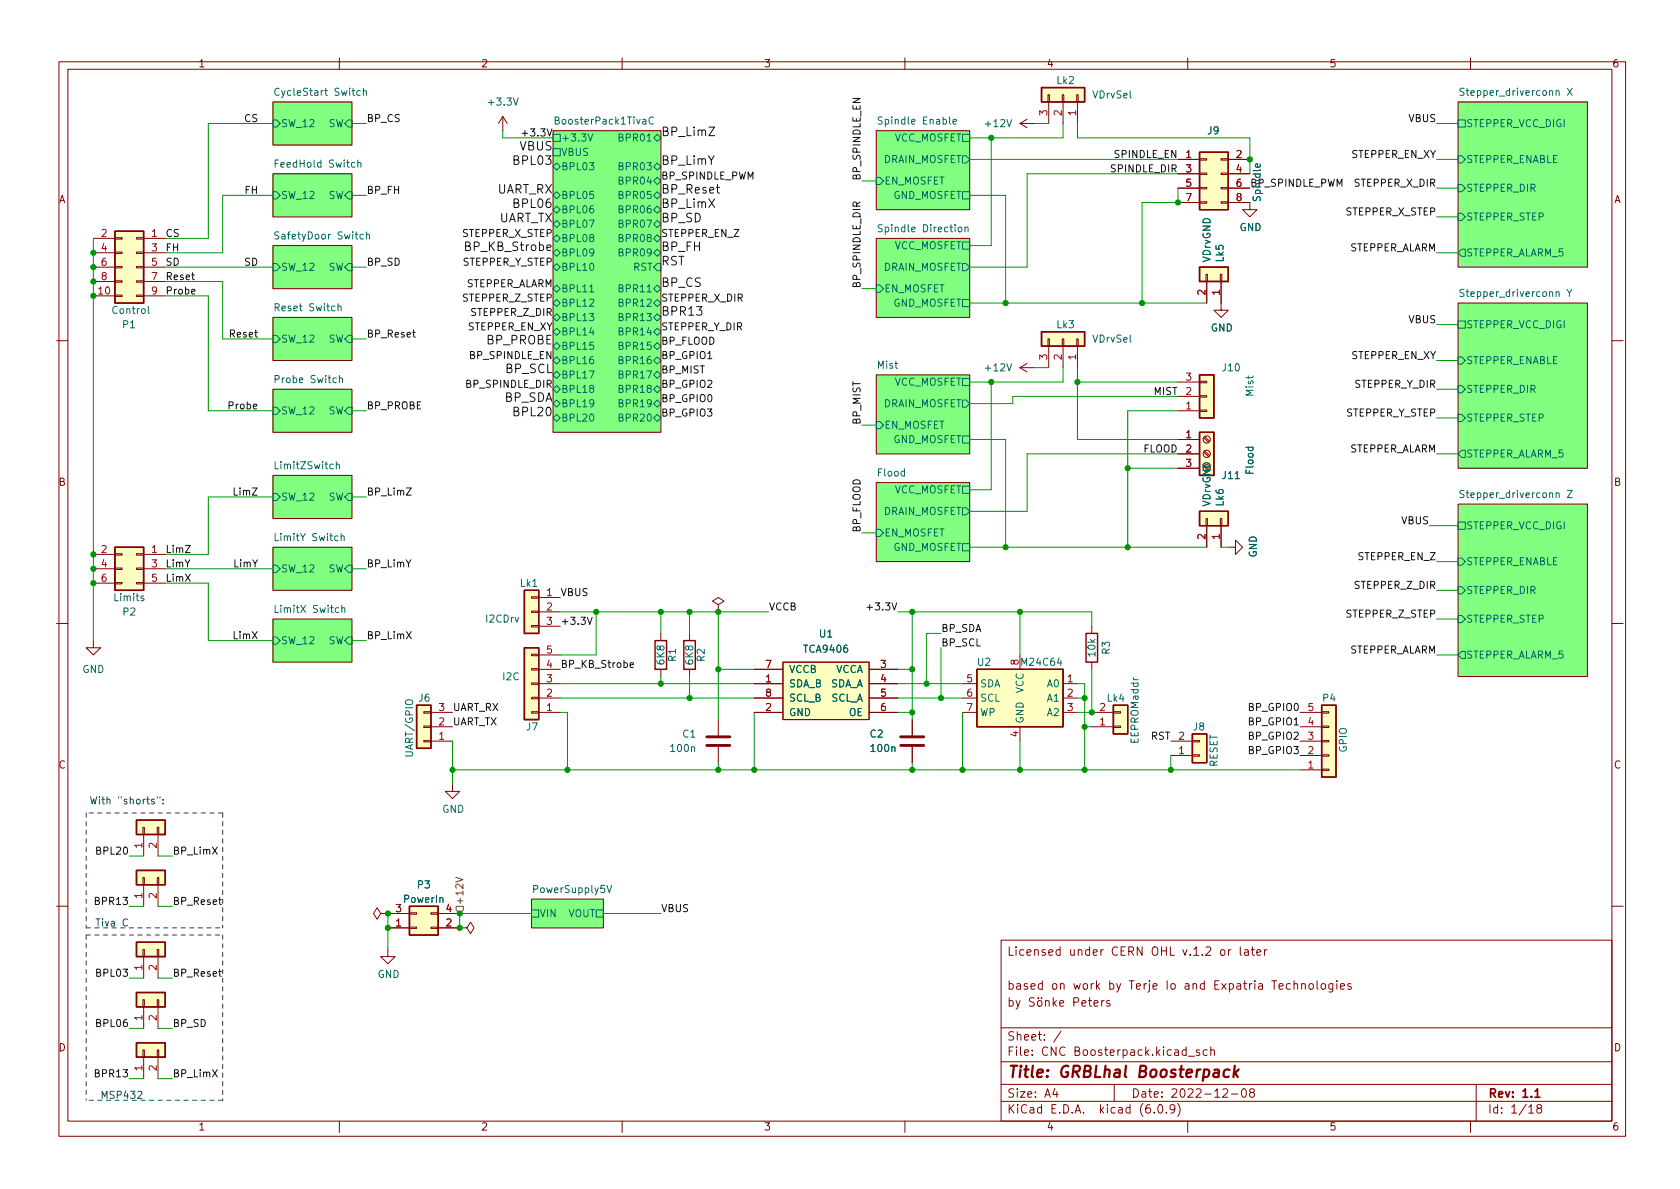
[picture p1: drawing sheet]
<svg xmlns="http://www.w3.org/2000/svg" width="297mm" height="210mm" viewBox="0 0 297 210" stroke-linecap="round" stroke-linejoin="round" font-family="sans-serif">
<g fill="none" stroke="#840000" stroke-width=".18">
<path d="M10.4 10.9h277v190h-277zM12 12.2h273v186.1h-273zM48.3 18h13.9v7.6h-13.9zM60 10.2v2M110 10.2v2M160 10.2v2M185.3 16.8h.2v1.2h-.2zM185.4 18v3.8M187.8 16.8h.3v1.2h-.3zM188 18v3.8M190.4 16.8h.2v1.2h-.2zM190.5 18v3.8"/>
<path d="M210 10.2v2M257.8 18h22.9v29.2h-22.9zM260 10.2v2M48.3 30.7h13.9v7.6h-13.9zM88.9 20.6l-.8 1.2M88.9 20.6v2.5M88.9 20.6l.8 1.2M97.8 23.1h19v53.3h-19zM154.9 23.1h16.5v14h-16.5zM180.3 21.8l1.3 .8M180.3 21.8h2.6M181.6 21.1l-1.3 .7"/>
<path d="M208.3 28.2h3.8M208.3 30.7h3.8M208.3 33.3h3.8M208.3 35.8h3.8M212.1 35.7h1.3v.2h-1.3zM212.1 33.1h1.3v.3h-1.3zM212.1 30.6h1.3v.3h-1.3zM212.1 28.1h1.3v.2h-1.3zM215.9 35.7h1.3v.2h-1.3zM215.9 33.1h1.3v.3h-1.3zM215.9 30.6h1.3v.3h-1.3zM215.9 28.1h1.3v.2h-1.3z"/>
<path d="M217.2 35.8h3.8v1.3h1.2l-1.2 1.2-1.3-1.2h1.3M217.2 28.2h3.8M217.2 30.7h3.8M217.2 33.3h3.8M16.5 42.2h3.8M16.5 52.3h3.8M16.5 44.7h3.8M16.5 47.2h3.8M16.5 49.8h3.8M20.3 52.2h1.3v.2h-1.3zM20.3 49.7h1.3v.2h-1.3zM20.3 47.1h1.3v.3h-1.3z"/>
<path d="M20.3 44.6h1.3v.2h-1.3zM20.3 42h1.3v.3h-1.3zM24.1 52.2h1.3v.2h-1.3zM24.1 49.7h1.3v.2h-1.3zM24.1 47.1h1.3v.3h-1.3zM24.1 44.6h1.3v.2h-1.3zM24.1 42h1.3v.3h-1.3zM25.4 42.2h3.8M25.4 52.3h3.8M25.4 44.7h3.8M25.4 47.2h3.8M25.4 49.8h3.8"/>
<path d="M48.3 56.1h13.9v7.6h-13.9zM48.3 43.4h13.9v7.6h-13.9zM154.9 42.2h16.5v13.9h-16.5zM185.3 59.9h.2v1.3h-.2zM187.8 59.9h.3v1.3h-.3zM190.4 59.9h.2v1.3h-.2zM213.2 48.5h.3v1.3h-.3zM213.4 49.8v3.8M215.8 48.5h.2v1.3h-.2zM215.9 49.8v5.1h1.3l-1.3 1.2-1.3-1.2h1.3M257.8 53.6h22.9v29.2h-22.9zM10 60.2h2"/>
<path d="M48.3 68.8h13.9v7.6h-13.9zM154.9 66.3h16.5v14h-16.5zM180.3 65l1.3 .8M180.3 65h2.6M181.6 64.3l-1.3 .7M185.4 61.2v3.8M188 61.2v3.8M190.5 61.2v3.8M208.3 77.7h3.8M208.3 72.6h3.8M208.3 70.1h3.8M208.3 67.6h3.8"/>
<path d="M212.1 67.4h1.3v.3h-1.3zM212.1 70h1.3v.2h-1.3zM212.1 72.5h1.3v.3h-1.3zM212.8 79.9l.9 .9M212.8 77.4l.9 .8M213 79.8l.9 .8M213 77.2l.9 .8M285 60.2h2M16.5 98h3.8M20.3 97.9h1.3v.3h-1.3zM24.1 97.9h1.3v.3h-1.3zM25.4 98h3.8"/>
<path d="M48.3 96.8h13.9v7.6h-13.9zM48.3 84.1h13.9v7.6h-13.9zM154.9 85.3h16.5v14h-16.5zM208.3 80.3h3.8M208.3 82.8h3.8M213.2 91.7h.3v1.3h-.3zM213.4 93v3.8M215.8 91.7h.2v1.3h-.2zM215.9 93v3.8M217.2 96.8h1.2v-1.3l1.3 1.3-1.3 1.2v-1.2M257.8 89.1h22.9v30.5h-22.9zM10 110.2h2"/>
<path d="M16.5 113.3v1.2h1.3l-1.3 1.3-1.3-1.3h1.3M16.5 100.6h3.8M16.5 103.1h3.8M20.3 103h1.3v.2h-1.3zM20.3 100.5h1.3v.2h-1.3zM24.1 103h1.3v.2h-1.3zM24.1 100.5h1.3v.2h-1.3zM25.4 100.6h3.8M25.4 103.1h3.8M48.3 109.5h13.9v7.6h-13.9zM94 110.6h1.2v.3h-1.2zM94 108.1h1.2v.2h-1.2z"/>
<path d="M94 105.5h1.2v.3h-1.2zM94 115.7h1.2v.2h-1.2zM94 118.2h1.2v.3h-1.2zM95.2 105.7h3.9M95.2 108.2h3.9M95.2 110.7h3.9M95.2 118.4h3.9M95.2 115.8h3.9M116.8 112v1.3M116.8 118.4v1.2M121.9 112v1.3M121.9 118.4v1.2"/>
<path d="M127 106.9l1-.6-1-.6-1 .6 1 .6v1.3M127 108.2h.1M133.3 118.4h5.1M138.4 117.1h15.3v10.1h-15.3zM153.7 118.4h5M193 110.7v1.3M193 117.1v1.3M285 110.2h2M74.9 125.9h1.3v.2h-1.3zM74.9 128.4h1.3v.2h-1.3zM74.9 130.9h1.3v.3h-1.3zM76.2 131.1h3.8"/>
<path d="M76.2 128.5h3.8M76.2 126h3.8M80 138.7v1.2h1.3l-1.3 1.3-1.3-1.3h1.3M94 120.8h1.2v.2h-1.2zM94 123.3h1.2v.3h-1.2zM94 125.9h1.2v.2h-1.2zM95.2 126h3.9M95.2 120.9h3.9M95.2 123.4h3.9M127 127.2v2.8M127 132.1v2.8M133.3 126h5.1"/>
<path d="M133.3 120.9h5.1M133.3 123.4h5.1M153.7 126h5M153.7 120.9h5M153.7 123.4h5M161.3 127.2v2.8M161.3 132.1v2.8M170.2 126h2.5M170.2 120.9h2.5M170.2 123.4h2.5M180.3 128.5v2.6M188 126h2.5"/>
<path d="M188 120.9h2.5M188 123.4h2.5M193 128.5h3.8M193 126h3.8M196.8 125.9h1.3v.2h-1.3zM196.8 128.4h1.3v.2h-1.3zM207 131.1h3.8M207 133.6h3.8M210.8 130.9h1.3v.3h-1.3zM210.8 133.5h1.3v.2h-1.3zM229.9 131.1h3.8M229.9 128.5h3.8"/>
<path d="M229.9 126h3.8M229.9 136.1h3.8M229.9 133.6h3.8M233.7 125.9h1.2v.2h-1.2zM233.7 128.4h1.2v.2h-1.2zM233.7 130.9h1.2v.3h-1.2zM233.7 133.5h1.2v.2h-1.2zM233.7 136h1.2v.3h-1.2zM25.3 155.2h.2v1.3h-.2zM25.3 146.3h.2v1.3h-.2zM25.4 147.6v3.8M25.4 156.5v3.8"/>
<path d="M27.8 155.2h.3v1.3h-.3zM27.8 146.3h.3v1.3h-.3zM27.9 147.6v3.8M27.9 156.5v3.8M94 159h12.7v5.1h-12.7zM10 160.2h2M25.3 167.9h.2v1.3h-.2zM25.3 176.8h.2v1.2h-.2zM25.4 169.2v3.8M25.4 178v3.9M27.8 167.9h.3v1.3h-.3zM27.8 176.8h.3v1.2h-.3z"/>
<path d="M27.9 169.2v3.8M27.9 178v3.9M67.3 161.5l-.6-1-.7 1 .7 1.1 .6-1.1h1.3M68.6 161.5h.1M68.6 167.9v1.3h1.2l-1.2 1.2-1.3-1.2h1.3M68.6 164.1h3.8M68.6 161.5h3.8M72.4 161.4h1.3v.3h-1.3zM72.4 164h1.3v.2h-1.3zM76.2 161.4h1.3v.3h-1.3zM76.2 164h1.3v.2h-1.3zM77.5 164.1h3.8"/>
<path d="M77.5 161.5h3.8M81.3 164.1h1.2l.7-1 .6 1-.6 1-.7-1M81.3 164.1h.1M177 166.3h108v32h-108zM178.4 177l.5-.1 .2 .3v.4l-.1 .3h-.6M178.4 176.4v1.5M179.6 176.9l.4 1M180.4 176.9l-.5 1.4-.3 .1M182.9 176.5l-.6-.1-.3 .3 .1 .4 .7 .3v.4l-.2 .1h-.6M183.5 177.1l.2-.2 .4 .2 .1 .5-.1 .3h-.4l-.2-.1zM183.6 176.4v.2M184.1 176.4v.2"/>
<path d="M184.9 177.1l.2-.2 .3 .1 .1 .9M184.9 176.9v1M186.2 176.4v1.5M186.4 177.4l.4 .5M186.8 176.9l-.6 .6M187.4 177.4l.7-.1-.1-.3-.4-.1-.2 .2v.8h.6M189.9 177.2l.7-.1 .1-.2-.1-.3-.2-.2h-.5v1.5M191.3 177.4l.7-.1-.1-.3-.4-.1-.2 .2 .1 .8h.5M192.4 176.9h.6M192.6 176.4v1.3l.4 .2M193.4 177.4l.7-.1v-.3l-.5-.1-.2 .2 .1 .8h.6M194.8 176.9v1"/>
<path d="M195.2 176.9l-.3 .1-.1 .2M196.2 177l-.3-.1-.3 .2 .1 .3 .5 .1v.4h-.6M217.2 167.9v1M217.6 167.9l-.2 .1-.2 .2M219.3 167.4v1.3l.2 .2M220.1 168h.5l.1 .9M220.7 168.3l-.5 .1a.29 .29 0 0 0-.2 .2 .29 .29 0 0 0 .2 .3h.5M221.2 167.9h.6M221.4 167.4v1.3l.4 .2M222.2 168.4l.7-.1v-.3l-.5-.1-.2 .2 .1 .8h.6M223.6 167.9v1M224 167.9l-.3 .1-.1 .2"/>
<path d="M228.1 174l-.4-.1-.3 .3v.4l.2 .3h.5M228.8 174.1l.2-.2 .4 .1v.9M228.8 173.4v1.5M230.1 174.1l.3-.2 .3 .1 .1 .9M230.1 173.9v1M231.5 174.1l.2-.2 .4 .2 .1 .5-.1 .3h-.4l-.2-.1zM232.9 173.4v1.3l.2 .2M233.7 174l.4-.1 .3 .3v.4l-.3 .3h-.4l-.1-.3v-.4zM235.6 173.9v1.2l-.2 .3h-.4M235.6 174l-.4-.1-.3 .3v.4l.2 .3h.5M236.4 173.4v.2M236.4 173.9v1"/>
<path d="M237 174.4l.7-.1-.1-.3-.4-.1-.2 .2 .1 .8h.5M238.9 174l-.4-.1-.2 .2 .1 .3 .5 .1v.4h-.6M285 160.2h2M25.3 185.7h.2v1.2h-.2zM25.4 186.9v3.8M27.8 185.7h.3v1.2h-.3zM27.9 186.9v3.8M60 198.3v2M110 198.3v2M160 198.3v2M177 194.8h108M177 191.8h108"/>
<path d="M177 187.8h108M177 181.8h108M186.5 192.5l-.4 1h1M186.9 193v1M187.6 182.4l-1.3 1.9M197 191.8v3M204.1 196.7v.1M204.9 195.4l.2-.1a.81 .81 0 0 1 .6 .7 .81 .81 0 0 1-.3 .8h-.2a.81 .81 0 0 1-.6-.6 .81 .81 0 0 1 .3-.8zM206.2 196.7v.1M207.7 196l-.3 .3h-.3l-.2-.3 .1-.6 .4-.1 .2 .2a.99 .99 0 0 1-.3 1.3h-.3M208.2 195.1a1.72 1.72 0 0 1 0 2.3M209.7 185.7l-.4-.1-.3 .3v.4l.1 .3h.6"/>
<path d="M209.7 185.1v1.5M210 198.3v2M210.1 186.8h1.1M212.1 185.7l-.4-.1-.2 .2 .1 .3 .5 .1v.4h-.6M213.4 185.7l-.4-.1-.3 .3v.4l.2 .3h.5M214.1 185.8l.2-.2 .3 .1 .1 .9M214.1 185.1v1.5M216.2 192.7l.6-.2 .2 .2 .1 .3-1 1h1M217.7 193.5h1.2M219.7 192.6l.2-.1a.81 .81 0 0 1 .5 .7 .81 .81 0 0 1-.3 .8h-.1a.81 .81 0 0 1-.6-.6 .81 .81 0 0 1 .3-.8zM221.2 193.2l-.3-.3 .1-.2 .2-.2 .4 .1 .2 .2-.1 .2-.6 .2-.2 .3 .1 .4 .2 .1h.4l.2-.3-.1-.4-.2-.1M260 198.3v2"/>
<path d="M261 191.8v6.5M270.3 195.8l.4-.5v1.5M270.3 196.8h.9M272 196l-.3-.3 .1-.2 .2-.2 .4 .1 .2 .2-.1 .2-.6 .2-.2 .3 .1 .4 .2 .1h.3l.3-.3-.1-.4-.2-.1"/>
<circle cx="213.4" cy="77.7" r=".63"/>
<circle cx="213.4" cy="80.3" r=".63"/>
</g>
<path d="M271.4 193l.4-.5v1.5M271.4 194h.9" fill="none" stroke="#840000" stroke-width=".3"/>
<path d="M217.4 189.2a.66 .66 0 0 0-1 .3l-.1 .6 .2 .3 .2 .1 .5-.1M218.3 188.5l-.2 2M218.4 189.7l.4 .8M219 189.1l-.8 .8" fill="none" stroke="#840000" stroke-width=".4"/>
<g fill="#80ff80" stroke="#80ff80" stroke-width=".18">
<path d="M154.9 85.3h16.5v14h-16.5z"/>
<path d="M48.3 109.5h13.9v7.6h-13.9z"/>
<path d="M48.3 96.8h13.9v7.6h-13.9z"/>
<path d="M154.9 23.1h16.5v14h-16.5z"/>
<path d="M154.9 66.3h16.5v14h-16.5z"/>
<path d="M154.9 42.2h16.5v13.9h-16.5z"/>
<path d="M48.3 68.8h13.9v7.6h-13.9z"/>
<path d="M48.3 56.1h13.9v7.6h-13.9z"/>
<path d="M97.8 23.1h19v53.3h-19z"/>
<path d="M48.3 30.7h13.9v7.6h-13.9z"/>
<path d="M48.3 18h13.9v7.6h-13.9z"/>
<path d="M48.3 43.4h13.9v7.6h-13.9z"/>
<path d="M257.8 53.6h22.9v29.2h-22.9z"/>
<path d="M48.3 84.1h13.9v7.6h-13.9z"/>
<path d="M257.8 18h22.9v29.2h-22.9z"/>
<path d="M257.8 89.1h22.9v30.5h-22.9z"/>
<path d="M94 159h12.7v5.1h-12.7z"/>
</g>
<g fill="none" stroke="#006464" stroke-width=".18">
<path d="M49.4 15.7a.6 .6 0 0 0-.9 .4 .6 .6 0 0 0 .6 .8l.3-.2M63.7 16.1l-.4-.1-.2 .3 .1 .5h.5M64.2 16.1l.2-.1 .3 .1 .1 .8M64.2 15.6v1.3M258.9 15.7l-.5-.1-.3 .2 .2 .3 .5 .3v.3l-.2 .2-.5-.1M277.1 15.6l.9 1.3M278 15.6l-.9 1.3M48.3 33.9h.6l.6 .6-.6 .7h-.6zM48.3 21.2h.6l.6 .6-.6 .7h-.6zM61.6 33.9h.6v1.3h-.6l-.6-.7zM61.6 21.2h.6v1.3h-.6l-.6-.7zM63.3 28.8l.2-.1 .3 .1v.8"/>
<path d="M63.3 28.3v1.3M97.8 26.3h1.3v1.3h-1.3zM97.8 23.7h1.3v1.3h-1.3zM97.8 39.6l.6-.6 .7 .6-.7 .7zM97.8 29.5l.6-.7 .7 .7-.7 .6zM97.8 37.1l.6-.7 .7 .7-.7 .6zM98.4 33.9l.7 .6-.7 .7-.6-.7zM104 23.7l.4 1.3 .4-1.3M104.2 38.9h.8l-.5 1.3M115.5 20.8a.6 .6 0 0 0-.8 .4 .6 .6 0 0 0 .6 .7l.2-.1M115.6 37.1l.6-.7 .6 .7-.6 .6zM115.6 39.6l.6-.6 .6 .6-.6 .7z"/>
<path d="M115.6 29.5l.6-.7 .6 .7-.6 .6zM115.6 24.4l.6-.7 .6 .7-.6 .6zM116.2 31.4l.6 .6-.6 .6-.6-.6zM116.2 33.9l.6 .6-.6 .7-.6-.7zM154.9 31.4h.7l.6 .6-.6 .6h-.7zM156 20.7h-.5l-.2 .2 .1 .3 .5 .3v.3l-.2 .1h-.4M156 39.8l-.5-.1-.2 .1v.4l.6 .3 .1 .3-.3 .2-.4-.1M168.5 21.5l.6-.1-.1-.2-.3-.1-.2 .2 .1 .6h.4M170.2 33.9h1.2v1.3h-1.2zM170.2 23.7h1.2v1.3h-1.2zM170.2 27.6h.6l.6 .6-.6 .6h-.6zM222.8 29v.4l-.2 .2-.6-.1v-.5h.3l.1 .6"/>
<path d="M257.8 21.2h1.3v1.3h-1.3zM257.8 37.7h.6l.7 .6-.7 .7h-.6zM257.8 32.6h.6l.7 .7-.7 .6h-.6zM257.8 27.6h.6l.7 .6-.7 .6h-.6zM26.2 54.2v1.1l.2 .1M48.3 59.3h.6l.6 .6-.6 .7h-.6zM48.3 46.6h.6l.6 .6-.6 .7h-.6zM49.3 41.1l-.5-.1-.2 .2 .1 .3 .5 .3v.3l-.1 .2-.5-.1M59.8 54.2l.2-.1 .3 .1v.8M61.6 59.3h.6v1.3h-.6l-.6-.7zM61.6 46.6h.6v1.3h-.6l-.6-.7zM64.2 41.5l-.3-.1-.3 .3 .2 .5h.4"/>
<path d="M64.8 41.5l.2-.1 .3 .1v.8M64.8 41v1.3M97.8 51l.6-.6 .7 .6-.7 .7zM97.8 44.7l.6-.6 .7 .6-.7 .6zM97.8 56.1l.6-.6 .7 .6-.7 .7zM97.8 58.7l.6-.7 .7 .7-.7 .6zM97.8 53.6l.6-.6 .7 .6-.7 .6zM97.8 42.2l.6-.7 .7 .7-.7 .6zM97.8 47.2l.6-.6 .7 .6-.7 .7zM104.3 51.6h.7M104.6 57.9l-.3 .9h.7M115.6 53.6l.6-.6 .6 .6-.6 .6z"/>
<path d="M115.6 58.7l.6-.7 .6 .7-.6 .6zM115.6 42.2l.6-.7 .6 .7-.6 .6zM115.6 44.7l.6-.6 .6 .6-.6 .6zM115.6 51l.6-.6 .6 .6-.6 .7zM115.6 56.1l.6-.6 .6 .6-.6 .7zM116.2 46.6h.6v1.3h-.6l-.6-.7zM154.9 50.4h.7l.6 .6-.6 .7h-.7zM169.5 40.3l.2-.1 .3 .1 .1 .5-.1 .1-.3 .1-.2-.1zM170.2 53h1.2v1.2h-1.2zM170.2 42.8h1.2v1.3h-1.2zM170.2 46.6h.6l.6 .6-.6 .7h-.6zM170.6 40.3l.2-.1h.3l.1 .8"/>
<path d="M170.6 40.2v.8M257.8 56.8h1.3v1.2h-1.3zM257.8 44.7l.6-.6h.7v1.2h-.7zM258.9 51.2h-.5l-.2 .1v.3l.5 .3 .2 .3-.3 .2h-.5M277.1 51.2l.4 .6 .4-.6M277.5 51.8v.6M48.3 72h.6l.6 .6-.6 .7h-.6zM60 66.9l.2-.1 .3 .1 .1 .8M60 66.4v1.3M61.6 72h.6v1.3h-.6l-.6-.7zM97.8 71.4l.6-.7 .7 .7-.7 .6zM97.8 66.3l.6-.6 .7 .6-.7 .6z"/>
<path d="M97.8 61.2l.6-.6 .7 .6-.7 .6zM97.8 68.8l.6-.6 .7 .6-.7 .7zM97.8 73.9l.6-.6 .7 .6-.7 .6zM98.4 63.1l.7 .6-.7 .7-.6-.7zM104.2 65.6h.8l-.5 1.3M115.6 68.8l.6-.6 .6 .6-.6 .7zM115.6 73.9l.6-.6 .6 .6-.6 .6zM115.6 61.2l.6-.6 .6 .6-.6 .6zM115.6 66.3l.6-.6 .6 .6-.6 .6zM115.6 71.4l.6-.7 .6 .7-.6 .6zM116.2 63.1l.6 .6-.6 .7-.6-.7zM154.9 74.5h.7l.6 .7-.6 .6h-.7z"/>
<path d="M170.2 77.1h1.2v1.3h-1.2zM170.2 66.9h1.2v1.3h-1.2zM170.2 70.7h.6l.6 .7-.6 .6h-.6zM257.8 73.3h.6l.7 .6-.7 .6h-.6zM257.8 68.2h.6l.7 .6-.7 .7h-.6zM257.8 63.1h.6l.7 .6-.7 .7h-.6zM48.3 99.9h.6l.6 .7-.6 .6h-.6zM48.3 87.2h.6l.6 .7-.6 .6h-.6zM59.5 82.2l.1-.1h.4v.8M59.5 81.6v1.3M60.3 94.9l.2-.1h.3l.1 .8M60.3 94.3v1.3"/>
<path d="M61.6 99.9h.6v1.3h-.6l-.6-.6zM61.6 87.2h.6v1.3h-.6l-.6-.6zM154.9 93.6h.7l.6 .6-.6 .7h-.7zM170.2 96.1h1.2v1.3h-1.2zM170.2 86h1.2v1.2h-1.2zM170.2 89.8h.6l.6 .6-.6 .7h-.6zM257.8 92.3h1.3v1.3h-1.3zM257.8 80.3l.6-.7h.7v1.3h-.7zM257.8 98.7h.6l.7 .6-.7 .6h-.6zM258.9 86.8l-.5-.1-.2 .1v.4l.5 .2 .2 .3-.3 .3-.5-.1M277.1 86.7h.9l-.9 1.3h.9M25.4 105.4h-.3l-.2 .2 .1 .1 .4 .2v.3h-.5"/>
<path d="M48.3 112.6h.6l.6 .7-.6 .6h-.6zM60.4 107.6l.2-.1h.3l.1 .8M60.4 107v1.3M61.6 112.6h.6v1.3h-.6l-.6-.6zM257.8 108.8h.6l.7 .7-.7 .6h-.6zM257.8 115.8l.6-.6h.7v1.3h-.7zM257.8 103.8h.6l.7 .6-.7 .6h-.6zM107.3 156.6l.4 1.2 .5-1.2M94 160.9h1.2v1.3h-1.2zM105.4 160.9h1.3v1.3h-1.3z"/>
</g>
<g fill="#ffffc2" stroke="#ffffc2" stroke-width=".18">
<path d="M72.4 160.3h5.1v5h-5.1z"/>
<path d="M92.7 104.4h2.5v7.6h-2.5z"/>
<path d="M73.7 124.7h2.5v7.6h-2.5z"/>
<path d="M20.3 96.8h5.1v7.6h-5.1z"/>
<path d="M184.1 58.7h7.7v2.5h-7.7z"/>
<path d="M212.1 76.4h2.5v7.7h-2.5z"/>
<path d="M212.1 66.3h2.5v7.6h-2.5z"/>
<path d="M212.1 47.2h5.1v2.6h-5.1z"/>
<path d="M212.1 26.9h5.1v10.2h-5.1z"/>
<path d="M172.7 118.4h15.3v10.1h-15.3z"/>
<path d="M184.1 15.5h7.7v2.5h-7.7z"/>
<path d="M233.7 124.7h2.5v12.7h-2.5z"/>
<path d="M210.8 129.8h2.6v5.1h-2.6z"/>
<path d="M212.1 90.4h5.1v2.6h-5.1z"/>
<path d="M196.8 124.7h2.6v5.1h-2.6z"/>
<path d="M92.7 114.5h2.5v12.7h-2.5z"/>
<path d="M138.4 117.1h15.3v10.1h-15.3z"/>
<path d="M24.1 153.9h5.1v2.6h-5.1z"/>
<path d="M20.3 40.9h5.1v12.7h-5.1z"/>
<path d="M24.1 184.4h5.1v2.5h-5.1z"/>
<path d="M24.1 145h5.1v2.6h-5.1z"/>
<path d="M24.1 166.6h5.1v2.6h-5.1z"/>
<path d="M24.1 175.5h5.1v2.5h-5.1z"/>
</g>
<g fill="none" stroke="#840000" stroke-width=".25">
<path d="M184.1 15.5h7.7v2.5h-7.7zM212.1 26.9h5.1v10.2h-5.1zM20.3 40.9h5.1v12.7h-5.1zM184.1 58.7h7.7v2.5h-7.7zM212.1 47.2h5.1v2.6h-5.1zM212.1 76.4h2.5v7.7h-2.5zM212.1 66.3h2.5v7.6h-2.5zM20.3 96.8h5.1v7.6h-5.1zM212.1 90.4h5.1v2.6h-5.1zM92.7 104.4h2.5v7.6h-2.5zM92.7 114.5h2.5v12.7h-2.5zM115.8 113.3h2.1v5.1h-2.1z"/>
<path d="M120.9 113.3h2v5.1h-2zM172.7 118.4h15.3v10.1h-15.3zM192 112h2.1v5.1h-2.1zM73.7 124.7h2.5v7.6h-2.5zM196.8 124.7h2.6v5.1h-2.6zM210.8 129.8h2.6v5.1h-2.6zM233.7 124.7h2.5v12.7h-2.5zM24.1 153.9h5.1v2.6h-5.1zM24.1 145h5.1v2.6h-5.1zM24.1 166.6h5.1v2.6h-5.1zM24.1 175.5h5.1v2.5h-5.1zM72.4 160.3h5.1v5h-5.1z"/>
<path d="M24.1 184.4h5.1v2.5h-5.1z"/>
</g>
<path d="M125 131.8h4M125 130.3h4M159.3 131.8h4M159.3 130.3h4" fill="none" stroke="#840000" stroke-width=".51"/>
<path d="M80.6 155.1l1.3 .5-1.3 .4M80.6 160.3h1.3v.6l-.6 .6-.7-.6z" fill="none" stroke="#725600" stroke-width=".18"/>
<g fill="none" stroke="#0f0f0f" stroke-width=".18">
<path d="M92.3 23.6h1M125.3 22.5h1.1l-1.1 1.5h1.1M126.6 33.1h.6M126.9 32.6v1.3l.3 .3M33.9 51.6l.6-.1-.1-.3h-.3l-.2 .1v.6h.5M73 58.8h.4M73.1 58.3v1.1l.3 .2M125.1 63.4h.8M71.9 86.3h.8l-.8 1.3h.8M103.9 109.1l.4 1.3 .4-1.3M111.4 117.6l.6-.1v-.2l-.4-.1-.2 .2 .1 .6h.5M153.3 107.4h1"/>
<path d="M38.7 159.1h.4M38.8 158.7v1.1l.3 .1M38.7 171.8h.4M38.8 171.4v1.1l.3 .1"/>
</g>
<path d="M16 140.9l.3 1.3 .3-.9 .2 .9 .3-1.3M28.3 140.9v.2M28.8 142v.2M28.8 141.4v.1M18.1 194.2v-1.2l.4 .9 .4-.9v1.2" fill="none" stroke="#0000c2" stroke-width=".18"/>
<path d="M15.2 143.8v20.3M39.4 143.8v20.3M39.4 143.8h-24.2M15.2 164.1h24.2M15.2 165.3h24.2M15.2 165.3v29.3M39.4 165.3v29.3M39.4 194.6h-24.2" fill="none" stroke="#0000c2" stroke-width=".18" stroke-dasharray=".8 .8"/>
<g fill="none" stroke="#009600" stroke-width=".18">
<path d="M48.3 21.8h-11.5v20.4h-7.6M48.3 34.5h-8.9v10.2h-10.2M62.2 21.8h2.6M62.2 34.5h2.6M88.9 23.1v1.3h8.9M152.4 32h2.5M171.4 34.5h6.4v19.1M171.4 28.2h36.9M175.3 24.4v19h-3.9M182.9 21.8h2.5M188 21.8v2.6h-16.6M190.5 21.8v2.6h30.5v6.3"/>
<path d="M208.3 30.7h-26.7v16.5h-10.2M208.3 33.3v2.5h-6.4v17.8M254 21.8h3.8M254 28.2h3.8M254 33.3h3.8M254 38.3h3.8M16.5 42.2v71.1M29.2 47.2h19.1M29.2 49.8h10.2v10.1h8.9M29.2 52.3h7.6v20.3h11.5M62.2 47.2h2.6M62.2 59.9h2.6"/>
<path d="M152.4 51h2.5M171.4 53.6h42M254 44.7h3.8M254 57.4h3.8M62.2 72.6h2.6M152.4 75.2h2.5M171.4 77.7h6.4v19.1M175.3 67.6v19h-3.9M182.9 65h2.5M188 65v2.6h-16.6M190.5 67.6h17.8M190.5 65v12.7h17.8"/>
<path d="M208.3 70.1h-29.2v1.3h-7.7M208.3 72.6h-8.9v24.2M254 73.9h3.8M254 68.8h3.8M254 63.7h3.8M48.3 87.9h-11.5v10.1h-7.6M62.2 87.9h2.6M152.4 94.2h2.5M171.4 96.8h42M199.4 82.8h8.9M208.3 80.3h-26.7v10.1h-10.2M215.9 96.8h1.3"/>
<path d="M252.7 93h5.1M254 80.3h3.8M254 99.3h3.8M29.2 103.1h7.6v10.2h11.5M29.2 100.6h19.1M62.2 113.3h2.6M62.2 100.6h2.6M99.1 108.2h36.8M105.4 108.2v7.6h-6.3M116.8 108.2v3.8M116.8 119.6v1.3M121.9 108.2v3.8"/>
<path d="M121.9 119.6v3.8M127 108.2v19M127 118.4h6.3M158.7 108.2h34.3v2.5M158.7 118.4h2.6M161.3 108.2v19M166.4 112h-2.6v8.9M166.4 114.5v8.9M180.3 108.2v7.6M193 118.4v7.6h-2.5M254 104.4h3.8M254 109.5h3.8"/>
<path d="M254 115.8h3.8M80 136.1h149.9M80 131.1v7.6M99.1 120.9h34.2M99.1 123.4h34.2M99.1 126h1.2v10.1M127 134.9v1.2M133.3 126v10.1M158.7 120.9h11.5M158.7 123.4h11.5M158.7 126h2.6M161.3 134.9v1.2"/>
<path d="M170.2 126v10.1M180.3 131.1v5M190.5 120.9h1.3v15.2M190.5 123.4h1.3M191.8 128.5h1.2M207 133.6v2.5M22.9 151.4h2.5M27.9 151.4h2.6M22.9 160.3h2.5M22.9 173h2.5M27.9 160.3h2.6M27.9 173h2.6"/>
<path d="M68.6 161.5v6.4M94 161.5h-12.7v2.6M106.7 161.5h10.1M22.9 190.7h2.5M22.9 181.9h2.5M27.9 190.7h2.6M27.9 181.9h2.6"/>
</g>
<g fill="#009600" stroke="#009600" stroke-width=".18">
<circle cx="16.5" cy="103.1" r=".46"/>
<circle cx="16.5" cy="100.6" r=".46"/>
<circle cx="16.5" cy="98" r=".46"/>
<circle cx="16.5" cy="47.2" r=".46"/>
<circle cx="16.5" cy="44.7" r=".46"/>
<circle cx="16.5" cy="49.8" r=".46"/>
<circle cx="16.5" cy="52.3" r=".46"/>
<circle cx="133.3" cy="136.1" r=".46"/>
<circle cx="127" cy="136.1" r=".46"/>
<circle cx="161.3" cy="126" r=".46"/>
<circle cx="161.3" cy="136.1" r=".46"/>
<circle cx="127" cy="118.4" r=".46"/>
<circle cx="116.8" cy="120.9" r=".46"/>
<circle cx="121.9" cy="123.4" r=".46"/>
<circle cx="166.4" cy="123.4" r=".46"/>
<circle cx="80" cy="136.1" r=".46"/>
<circle cx="81.3" cy="164.1" r=".46"/>
<circle cx="81.3" cy="161.5" r=".46"/>
<circle cx="105.4" cy="108.2" r=".46"/>
<circle cx="68.6" cy="164.1" r=".46"/>
<circle cx="68.6" cy="161.5" r=".46"/>
<circle cx="100.3" cy="136.1" r=".46"/>
<circle cx="121.9" cy="108.2" r=".46"/>
<circle cx="116.8" cy="108.2" r=".46"/>
<circle cx="127" cy="108.2" r=".46"/>
<circle cx="161.3" cy="118.4" r=".46"/>
<circle cx="161.3" cy="108.2" r=".46"/>
<circle cx="163.8" cy="120.9" r=".46"/>
<circle cx="207" cy="136.1" r=".46"/>
<circle cx="193" cy="126" r=".46"/>
<circle cx="199.4" cy="96.8" r=".46"/>
<circle cx="190.5" cy="67.6" r=".46"/>
<circle cx="175.3" cy="24.4" r=".46"/>
<circle cx="177.8" cy="53.6" r=".46"/>
<circle cx="175.3" cy="67.6" r=".46"/>
<circle cx="201.9" cy="53.6" r=".46"/>
<circle cx="180.3" cy="136.1" r=".46"/>
<circle cx="191.8" cy="136.1" r=".46"/>
<circle cx="191.8" cy="128.5" r=".46"/>
<circle cx="180.3" cy="108.2" r=".46"/>
<circle cx="177.8" cy="96.8" r=".46"/>
<circle cx="191.8" cy="123.4" r=".46"/>
<circle cx="170.2" cy="136.1" r=".46"/>
<circle cx="221" cy="28.2" r=".46"/>
<circle cx="208.3" cy="35.8" r=".46"/>
<circle cx="199.4" cy="82.8" r=".46"/>
</g>
<text font-size="2.8" fill="#840000" x="178" y="190.6">Title: GRBLhal Boosterpack</text>
<g font-size="2.1" fill="#0f0f0f">
<text x="91.2" y="29.1">BPL03</text>
<text x="91.9" y="26.6">VBUS</text>
<text x="116.8" y="29.1">BP_LimY</text>
<text x="116.8" y="24.1">BP_LimZ</text>
<text x="87.8" y="34.2">UART_RX</text>
<text x="116.8" y="34.2">BP_Reset</text>
<text x="88" y="39.3">UART_TX</text>
<text x="91.2" y="36.8">BPL06</text>
<text x="116.8" y="36.8">BP_LimX</text>
<text x="116.8" y="39.3">BP_SD</text>
<text x="82.7" y="44.4">BP_KB_Strobe</text>
<text x="116.8" y="46.9">RST</text>
<text x="116.8" y="44.4">BP_FH</text>
<text x="116.8" y="50.7">BP_CS</text>
<text x="116.8" y="55.8">BPR13</text>
<text x="86.1" y="60.9">BP_PROBE</text>
<text x="89.4" y="66">BP_SCL</text>
<text x="89.2" y="71.1">BP_SDA</text>
<text x="91.2" y="73.6">BPL20</text>
</g>
<g font-size="2.1" fill="#840000">
<text x="178" y="169">Licensed under CERN OHL v.1.2 or later</text>
<text x="178" y="175">based on work by Terje Io and Expatria Technologies</text>
<text x="178" y="184">Sheet: /</text>
<text x="178" y="186.7">File: CNC Boosterpack.kicad_sch</text>
<text x="178" y="196.9">KiCad E.D.A. kicad (6.0.9)</text>
<text x="178" y="194.1">Size: A4</text>
<text x="200" y="194.1">Date: 2022-12-08</text>
<text x="263" y="194.1">Rev: 1.1</text>
<text x="263" y="196.9">Id: 1/18</text>
</g>
<g font-size="1.8" fill="#840000">
<text x="35" y="11.9">1</text>
<text x="85" y="11.9">2</text>
<text x="135" y="11.9">3</text>
<text x="185" y="11.9">4</text>
<text x="235" y="11.9">5</text>
<text x="285" y="11.9">6</text>
<text x="10.3" y="35.9">A</text>
<text x="285.3" y="35.9">A</text>
<text x="10.3" y="85.9">B</text>
<text x="285.3" y="85.9">B</text>
<text x="10.3" y="135.9">C</text>
<text x="285.3" y="135.9">C</text>
<text x="10.3" y="185.9">D</text>
<text x="285.3" y="185.9">D</text>
<text x="35" y="199.9">1</text>
<text x="85" y="199.9">2</text>
<text x="135" y="199.9">3</text>
<text x="185" y="199.9">4</text>
<text x="235" y="199.9">5</text>
<text x="285" y="199.9">6</text>
</g>
<g font-size="1.8" fill="#006464">
<text x="49.2" y="16.9">CycleStart Switch</text>
<text x="186.9" y="14.9">Lk2</text>
<text x="193.3" y="17.4">VDrvSel</text>
<text x="258.8" y="16.9">Stepper_driverconn X</text>
<text x="49.6" y="22.5">SW_12</text>
<text x="58" y="22.5">SW</text>
<text x="86.6" y="18.7">+3.3V</text>
<text x="98.5" y="22">BoosterPack1TivaC</text>
<text x="155.8" y="22">Spindle Enable</text>
<text x="174.4" y="22.5">+12V</text>
<text x="213.5" y="23.7">J9</text>
<text x="259.2" y="22.5">STEPPER_VCC_DIGI</text>
<text x="49.1" y="29.6">FeedHold Switch</text>
<text x="99.2" y="27.6">VBUS</text>
<text x="99.2" y="25">+3.3V</text>
<text x="109.8" y="25">BPR01</text>
<text x="156.1" y="28.8">DRAIN_MOSFET</text>
<text x="158" y="25">VCC_MOSFET</text>
<text x="259.2" y="28.8">STEPPER_ENABLE</text>
<text x="49.6" y="35.2">SW_12</text>
<text x="58" y="35.2">SW</text>
<text x="99.2" y="35.2">BPL05</text>
<text x="99.2" y="30.1">BPL03</text>
<text x="109.8" y="32.6">BPR04</text>
<text x="109.8" y="30.1">BPR03</text>
<text x="109.8" y="35.2">BPR05</text>
<text x="156.3" y="32.6">EN_MOSFET</text>
<text x="157.8" y="35.2">GND_MOSFET</text>
<text x="222.9" y="35.4" transform="rotate(-90 222.9 35.4)">Spindle</text>
<text x="259.2" y="33.9">STEPPER_DIR</text>
<text x="99.2" y="40.3">BPL07</text>
<text x="99.2" y="37.7">BPL06</text>
<text x="109.8" y="37.7">BPR06</text>
<text x="109.8" y="40.3">BPR07</text>
<text x="156" y="41.1">Spindle Direction</text>
<text x="219.1" y="40.8">GND</text>
<text x="259.2" y="39">STEPPER_STEP</text>
<text x="49.2" y="42.3">SafetyDoor Switch</text>
<text x="49.6" y="47.9">SW_12</text>
<text x="58" y="47.9">SW</text>
<text x="99.2" y="45.3">BPL09</text>
<text x="99.2" y="42.8">BPL08</text>
<text x="99.2" y="47.9">BPL10</text>
<text x="109.8" y="42.8">BPR08</text>
<text x="109.8" y="45.3">BPR09</text>
<text x="111.9" y="47.9">RST</text>
<text x="156.1" y="47.9">DRAIN_MOSFET</text>
<text x="158" y="44.1">VCC_MOSFET</text>
<text x="214" y="46.4" transform="rotate(-90 214 46.4)">VDrvGND</text>
<text x="216.3" y="46.3" transform="rotate(-90 216.3 46.3)">Lk5</text>
<text x="259.2" y="45.3">STEPPER_ALARM_5</text>
<text x="99.2" y="51.7">BPL11</text>
<text x="109.8" y="51.7">BPR11</text>
<text x="156.3" y="51.7">EN_MOSFET</text>
<text x="258.8" y="52.5">Stepper_driverconn Y</text>
<text x="20" y="55.5">Control</text>
<text x="21.7" y="58">P1</text>
<text x="49" y="55">Reset Switch</text>
<text x="99.2" y="56.8">BPL13</text>
<text x="99.2" y="59.3">BPL14</text>
<text x="99.2" y="54.2">BPL12</text>
<text x="109.8" y="54.2">BPR12</text>
<text x="109.8" y="59.3">BPR14</text>
<text x="109.8" y="56.8">BPR13</text>
<text x="157.8" y="54.2">GND_MOSFET</text>
<text x="186.9" y="58">Lk3</text>
<text x="214.1" y="58.6">GND</text>
<text x="259.2" y="58">STEPPER_VCC_DIGI</text>
<text x="49.6" y="60.6">SW_12</text>
<text x="58" y="60.6">SW</text>
<text x="99.2" y="61.8">BPL15</text>
<text x="99.2" y="64.4">BPL16</text>
<text x="109.8" y="64.4">BPR16</text>
<text x="109.8" y="61.8">BPR15</text>
<text x="155.2" y="65.2">Mist</text>
<text x="174.4" y="65.7">+12V</text>
<text x="193.3" y="60.6">VDrvSel</text>
<text x="216.2" y="65.7">J10</text>
<text x="259.2" y="64.4">STEPPER_ENABLE</text>
<text x="49" y="67.7">Probe Switch</text>
<text x="99.2" y="66.9">BPL17</text>
<text x="99.2" y="69.5">BPL18</text>
<text x="109.8" y="69.5">BPR18</text>
<text x="109.8" y="66.9">BPR17</text>
<text x="158" y="68.2">VCC_MOSFET</text>
<text x="221.6" y="70" transform="rotate(-90 221.6 70)">Mist</text>
<text x="259.2" y="69.5">STEPPER_DIR</text>
<text x="49.6" y="73.3">SW_12</text>
<text x="58" y="73.3">SW</text>
<text x="99.2" y="72">BPL19</text>
<text x="99.2" y="74.5">BPL20</text>
<text x="109.8" y="74.5">BPR20</text>
<text x="109.8" y="72">BPR19</text>
<text x="156.1" y="72">DRAIN_MOSFET</text>
<text x="156.3" y="75.8">EN_MOSFET</text>
<text x="259.2" y="74.5">STEPPER_STEP</text>
<text x="48.8" y="83">LimitZSwitch</text>
<text x="157.8" y="78.4">GND_MOSFET</text>
<text x="221.6" y="83.8" transform="rotate(-90 221.6 83.8)">Flood</text>
<text x="259.2" y="80.9">STEPPER_ALARM_5</text>
<text x="49.6" y="88.5">SW_12</text>
<text x="58" y="88.5">SW</text>
<text x="155.2" y="84.2">Flood</text>
<text x="158" y="87.2">VCC_MOSFET</text>
<text x="214" y="89.6" transform="rotate(-90 214 89.6)">VDrvGND</text>
<text x="216.2" y="84.7">J11</text>
<text x="216.3" y="89.5" transform="rotate(-90 216.3 89.5)">Lk6</text>
<text x="258.9" y="88">Stepper_driverconn Z</text>
<text x="49" y="95.7">LimitY Switch</text>
<text x="156.1" y="91.1">DRAIN_MOSFET</text>
<text x="156.3" y="94.9">EN_MOSFET</text>
<text x="259.2" y="93.6">STEPPER_VCC_DIGI</text>
<text x="49.6" y="101.2">SW_12</text>
<text x="58" y="101.2">SW</text>
<text x="157.8" y="97.4">GND_MOSFET</text>
<text x="222.2" y="98.6" transform="rotate(-90 222.2 98.6)">GND</text>
<text x="259.2" y="99.9">STEPPER_ENABLE</text>
<text x="20.3" y="106.3">Limits</text>
<text x="92" y="103.8">Lk1</text>
<text x="259.2" y="105">STEPPER_DIR</text>
<text x="21.8" y="108.8">P2</text>
<text x="49" y="108.4">LimitX Switch</text>
<text x="49.6" y="113.9">SW_12</text>
<text x="58" y="113.9">SW</text>
<text x="86" y="110.1">I2CDrv</text>
<text x="144.9" y="112.7">U1</text>
<text x="259.2" y="110.1">STEPPER_STEP</text>
<text x="14.5" y="119">GND</text>
<text x="117.5" y="117.4" transform="rotate(-90 117.5 117.4)">6K8</text>
<text x="119.5" y="116.9" transform="rotate(-90 119.5 116.9)">R1</text>
<text x="122.6" y="117.4" transform="rotate(-90 122.6 117.4)">6K8</text>
<text x="124.6" y="116.9" transform="rotate(-90 124.6 116.9)">R2</text>
<text x="139.4" y="119">VCCB</text>
<text x="142.3" y="115.4">TCA9406</text>
<text x="147.6" y="119">VCCA</text>
<text x="172.9" y="117.7">U2</text>
<text x="180.8" y="117.7">M24C64</text>
<text x="193.7" y="116" transform="rotate(-90 193.7 116)">10k</text>
<text x="196.2" y="115.7" transform="rotate(-90 196.2 115.7)">R3</text>
<text x="259.2" y="116.5">STEPPER_ALARM_5</text>
<text x="74" y="124.1">J6</text>
<text x="89" y="120.3">I2C</text>
<text x="139.4" y="121.5">SDA_B</text>
<text x="139.4" y="124.1">SCL_B</text>
<text x="146.7" y="121.5">SDA_A</text>
<text x="146.9" y="124.1">SCL_A</text>
<text x="173.2" y="121.5">SDA</text>
<text x="173.2" y="124.1">SCL</text>
<text x="181" y="122.6" transform="rotate(-90 181 122.6)">VCC</text>
<text x="185.2" y="121.5">A0</text>
<text x="185.2" y="124.1">A1</text>
<text x="195.8" y="124.1">Lk4</text>
<text x="233.9" y="124.1">P4</text>
<text x="93.1" y="129.2">J7</text>
<text x="120.7" y="130.4">C1</text>
<text x="139.4" y="126.6">GND</text>
<text x="150.1" y="126.6">OE</text>
<text x="153.9" y="130.4">C2</text>
<text x="173.2" y="126.6">WP</text>
<text x="181" y="128" transform="rotate(-90 181 128)">GND</text>
<text x="185.2" y="126.6">A2</text>
<text x="201.3" y="131.4" transform="rotate(-90 201.3 131.4)">EEPROMaddr</text>
<text x="211" y="129.2">J8</text>
<text x="73" y="133.7" transform="rotate(-90 73 133.7)">UART/GPIO</text>
<text x="118.7" y="133">100n</text>
<text x="154.1" y="133">100n</text>
<text x="215.3" y="135.7" transform="rotate(-90 215.3 135.7)">RESET</text>
<text x="238.1" y="133" transform="rotate(-90 238.1 133)">GPIO</text>
<text x="78.2" y="143.7">GND</text>
<text x="71.5" y="159.6">PowerIn</text>
<text x="73.8" y="157.1">P3</text>
<text x="94.5" y="157.9">PowerSupply5V</text>
<text x="95.4" y="162.2">VIN</text>
<text x="100.4" y="162.2">VOUT</text>
<text x="66.7" y="172.9">GND</text>
</g>
<g font-size="1.8" fill="#0f0f0f">
<text x="43.3" y="21.6">CS</text>
<text x="64.8" y="21.6">BP_CS</text>
<text x="249.1" y="21.6">VBUS</text>
<text x="93.1" y="24.1">+3.3V</text>
<text x="197.2" y="27.9">SPINDLE_EN</text>
<text x="239" y="27.9">STEPPER_EN_XY</text>
<text x="43.4" y="34.3">FH</text>
<text x="64.8" y="34.3">BP_FH</text>
<text x="116.8" y="31.7">BP_SPINDLE_PWM</text>
<text x="152.1" y="32" transform="rotate(-90 152.1 32)">BP_SPINDLE_EN</text>
<text x="196.6" y="30.5">SPINDLE_DIR</text>
<text x="221" y="33">BP_SPINDLE_PWM</text>
<text x="239.6" y="33">STEPPER_X_DIR</text>
<text x="29.2" y="41.9">CS</text>
<text x="81.8" y="41.9">STEPPER_X_STEP</text>
<text x="116.8" y="41.9">STEPPER_EN_Z</text>
<text x="238" y="38.1">STEPPER_X_STEP</text>
<text x="29.2" y="44.4">FH</text>
<text x="29.2" y="47">SD</text>
<text x="43.3" y="47">SD</text>
<text x="64.8" y="47">BP_SD</text>
<text x="81.8" y="47">STEPPER_Y_STEP</text>
<text x="238.4" y="44.4">STEPPER_ALARM</text>
<text x="29.2" y="52.1">Probe</text>
<text x="29.2" y="49.5">Reset</text>
<text x="81.9" y="53.3">STEPPER_Z_STEP</text>
<text x="82.2" y="50.8">STEPPER_ALARM</text>
<text x="116.8" y="53.3">STEPPER_X_DIR</text>
<text x="152.1" y="51" transform="rotate(-90 152.1 51)">BP_SPINDLE_DIR</text>
<text x="40.9" y="59.7">Reset</text>
<text x="64.8" y="59.7">BP_Reset</text>
<text x="82.8" y="58.4">STEPPER_EN_XY</text>
<text x="83.4" y="55.9">STEPPER_Z_DIR</text>
<text x="116.8" y="58.4">STEPPER_Y_DIR</text>
<text x="249.1" y="57.1">VBUS</text>
<text x="83.2" y="63.5">BP_SPINDLE_EN</text>
<text x="116.8" y="60.9">BP_FLOOD</text>
<text x="116.8" y="63.5">BP_GPIO1</text>
<text x="239" y="63.5">STEPPER_EN_XY</text>
<text x="82.7" y="68.6">BP_SPINDLE_DIR</text>
<text x="116.8" y="71.1">BP_GPIO0</text>
<text x="116.8" y="68.6">BP_GPIO2</text>
<text x="116.8" y="66">BP_MIST</text>
<text x="204.1" y="69.8">MIST</text>
<text x="239.6" y="68.6">STEPPER_Y_DIR</text>
<text x="40.7" y="72.4">Probe</text>
<text x="64.8" y="72.4">BP_PROBE</text>
<text x="116.8" y="73.6">BP_GPIO3</text>
<text x="152.1" y="75.2" transform="rotate(-90 152.1 75.2)">BP_MIST</text>
<text x="238" y="73.6">STEPPER_Y_STEP</text>
<text x="202.1" y="80">FLOOD</text>
<text x="238.4" y="80">STEPPER_ALARM</text>
<text x="41.5" y="87.6">LimZ</text>
<text x="64.8" y="87.6">BP_LimZ</text>
<text x="152.1" y="94.2" transform="rotate(-90 152.1 94.2)">BP_FLOOD</text>
<text x="247.8" y="92.7">VBUS</text>
<text x="29.2" y="97.8">LimZ</text>
<text x="29.2" y="100.3">LimY</text>
<text x="41.4" y="100.3">LimY</text>
<text x="64.8" y="100.3">BP_LimY</text>
<text x="240.2" y="99">STEPPER_EN_Z</text>
<text x="29.2" y="102.9">LimX</text>
<text x="99.1" y="105.4">VBUS</text>
<text x="135.9" y="107.9">VCCB</text>
<text x="154.1" y="107.9">+3.3V</text>
<text x="239.6" y="104.1">STEPPER_Z_DIR</text>
<text x="41.4" y="113">LimX</text>
<text x="64.8" y="113">BP_LimX</text>
<text x="99.1" y="110.5">+3.3V</text>
<text x="166.4" y="111.7">BP_SDA</text>
<text x="238.1" y="109.2">STEPPER_Z_STEP</text>
<text x="99.1" y="118.1">BP_KB_Strobe</text>
<text x="166.4" y="114.3">BP_SCL</text>
<text x="238.4" y="115.6">STEPPER_ALARM</text>
<text x="80" y="125.7">UART_RX</text>
<text x="221" y="125.7">BP_GPIO0</text>
<text x="80" y="128.3">UART_TX</text>
<text x="203.5" y="130.8">RST</text>
<text x="221" y="128.3">BP_GPIO1</text>
<text x="221" y="130.8">BP_GPIO2</text>
<text x="221" y="133.3">BP_GPIO3</text>
<text x="17.4" y="151.1">BPL20</text>
<text x="30.5" y="151.1">BP_LimX</text>
<text x="17.2" y="160">BPR13</text>
<text x="30.5" y="160">BP_Reset</text>
<text x="116.8" y="161.3">VBUS</text>
<text x="17.4" y="172.7">BPL03</text>
<text x="30.5" y="172.7">BP_Reset</text>
<text x="17.4" y="181.6">BPL06</text>
<text x="30.5" y="181.6">BP_SD</text>
<text x="17.2" y="190.5">BPR13</text>
<text x="30.5" y="190.5">BP_LimX</text>
</g>
<g font-size="1.8" fill="#a90000">
<text x="185.2" y="20.4" transform="rotate(-90 185.2 20.4)">3</text>
<text x="187.7" y="20.4" transform="rotate(-90 187.7 20.4)">2</text>
<text x="190.2" y="20.4" transform="rotate(-90 190.2 20.4)">1</text>
<text x="209.7" y="27.9">1</text>
<text x="218.6" y="27.9">2</text>
<text x="209.7" y="30.5">3</text>
<text x="209.7" y="33">5</text>
<text x="209.7" y="35.6">7</text>
<text x="218.6" y="30.5">4</text>
<text x="218.6" y="33">6</text>
<text x="218.6" y="35.6">8</text>
<text x="17.9" y="41.9">2</text>
<text x="26.8" y="41.9">1</text>
<text x="17.9" y="44.4">4</text>
<text x="17.9" y="47">6</text>
<text x="26.8" y="44.4">3</text>
<text x="26.8" y="47">5</text>
<text x="17.4" y="52.1">10</text>
<text x="17.9" y="49.5">8</text>
<text x="26.8" y="49.5">7</text>
<text x="26.8" y="52.1">9</text>
<text x="213.1" y="52.2" transform="rotate(-90 213.1 52.2)">2</text>
<text x="215.6" y="52.2" transform="rotate(-90 215.6 52.2)">1</text>
<text x="185.2" y="63.6" transform="rotate(-90 185.2 63.6)">3</text>
<text x="187.7" y="63.6" transform="rotate(-90 187.7 63.6)">2</text>
<text x="190.2" y="63.6" transform="rotate(-90 190.2 63.6)">1</text>
<text x="209.7" y="69.8">2</text>
<text x="209.7" y="67.3">3</text>
<text x="209.7" y="77.5">1</text>
<text x="209.7" y="72.4">1</text>
<text x="209.7" y="80">2</text>
<text x="209.7" y="82.5">3</text>
<text x="213.1" y="95.4" transform="rotate(-90 213.1 95.4)">2</text>
<text x="215.6" y="95.4" transform="rotate(-90 215.6 95.4)">1</text>
<text x="17.9" y="97.8">2</text>
<text x="17.9" y="100.3">4</text>
<text x="26.8" y="97.8">1</text>
<text x="26.8" y="100.3">3</text>
<text x="17.9" y="102.9">6</text>
<text x="26.8" y="102.9">5</text>
<text x="96.7" y="105.4">1</text>
<text x="96.7" y="107.9">2</text>
<text x="96.7" y="110.5">3</text>
<text x="96.7" y="118.1">4</text>
<text x="96.7" y="115.6">5</text>
<text x="135.4" y="118.1">7</text>
<text x="155.7" y="118.1">3</text>
<text x="180.1" y="117.6" transform="rotate(-90 180.1 117.6)">8</text>
<text x="77.6" y="125.7">3</text>
<text x="96.7" y="125.7">1</text>
<text x="96.7" y="123.2">2</text>
<text x="96.7" y="120.6">3</text>
<text x="135.4" y="120.6">1</text>
<text x="135.4" y="125.7">2</text>
<text x="135.4" y="123.2">8</text>
<text x="155.7" y="120.6">4</text>
<text x="155.7" y="123.2">5</text>
<text x="155.7" y="125.7">6</text>
<text x="171" y="120.6">5</text>
<text x="171" y="123.2">6</text>
<text x="171" y="125.7">7</text>
<text x="188.7" y="120.6">1</text>
<text x="188.7" y="123.2">2</text>
<text x="188.7" y="125.7">3</text>
<text x="194.5" y="125.7">2</text>
<text x="231.3" y="125.7">5</text>
<text x="77.6" y="130.8">1</text>
<text x="77.6" y="128.3">2</text>
<text x="180.1" y="130.3" transform="rotate(-90 180.1 130.3)">4</text>
<text x="194.5" y="128.3">1</text>
<text x="208.4" y="130.8">2</text>
<text x="231.3" y="130.8">3</text>
<text x="231.3" y="128.3">4</text>
<text x="208.4" y="133.3">1</text>
<text x="231.3" y="135.9">1</text>
<text x="231.3" y="133.3">2</text>
<text x="25.1" y="150" transform="rotate(-90 25.1 150)">1</text>
<text x="27.7" y="150" transform="rotate(-90 27.7 150)">2</text>
<text x="25.1" y="158.9" transform="rotate(-90 25.1 158.9)">1</text>
<text x="27.7" y="158.9" transform="rotate(-90 27.7 158.9)">2</text>
<text x="70" y="161.3">3</text>
<text x="78.9" y="161.3">4</text>
<text x="70" y="163.8">1</text>
<text x="78.9" y="163.8">2</text>
<text x="25.1" y="171.6" transform="rotate(-90 25.1 171.6)">1</text>
<text x="27.7" y="171.6" transform="rotate(-90 27.7 171.6)">2</text>
<text x="25.1" y="180.4" transform="rotate(-90 25.1 180.4)">1</text>
<text x="27.7" y="180.4" transform="rotate(-90 27.7 180.4)">2</text>
<text x="25.1" y="189.3" transform="rotate(-90 25.1 189.3)">1</text>
<text x="27.7" y="189.3" transform="rotate(-90 27.7 189.3)">2</text>
</g>
<g font-size="1.8" fill="#0000c2">
<text x="17.2" y="142.2">With &quot;shorts&quot;:</text>
<text x="17.6" y="163.8">Tiva C</text>
<text x="18.6" y="194.3">MSP432</text>
</g>
<text font-size="1.8" fill="#725600" x="81.9" y="160.2" transform="rotate(-90 81.9 160.2)">+12V</text>
</svg>
